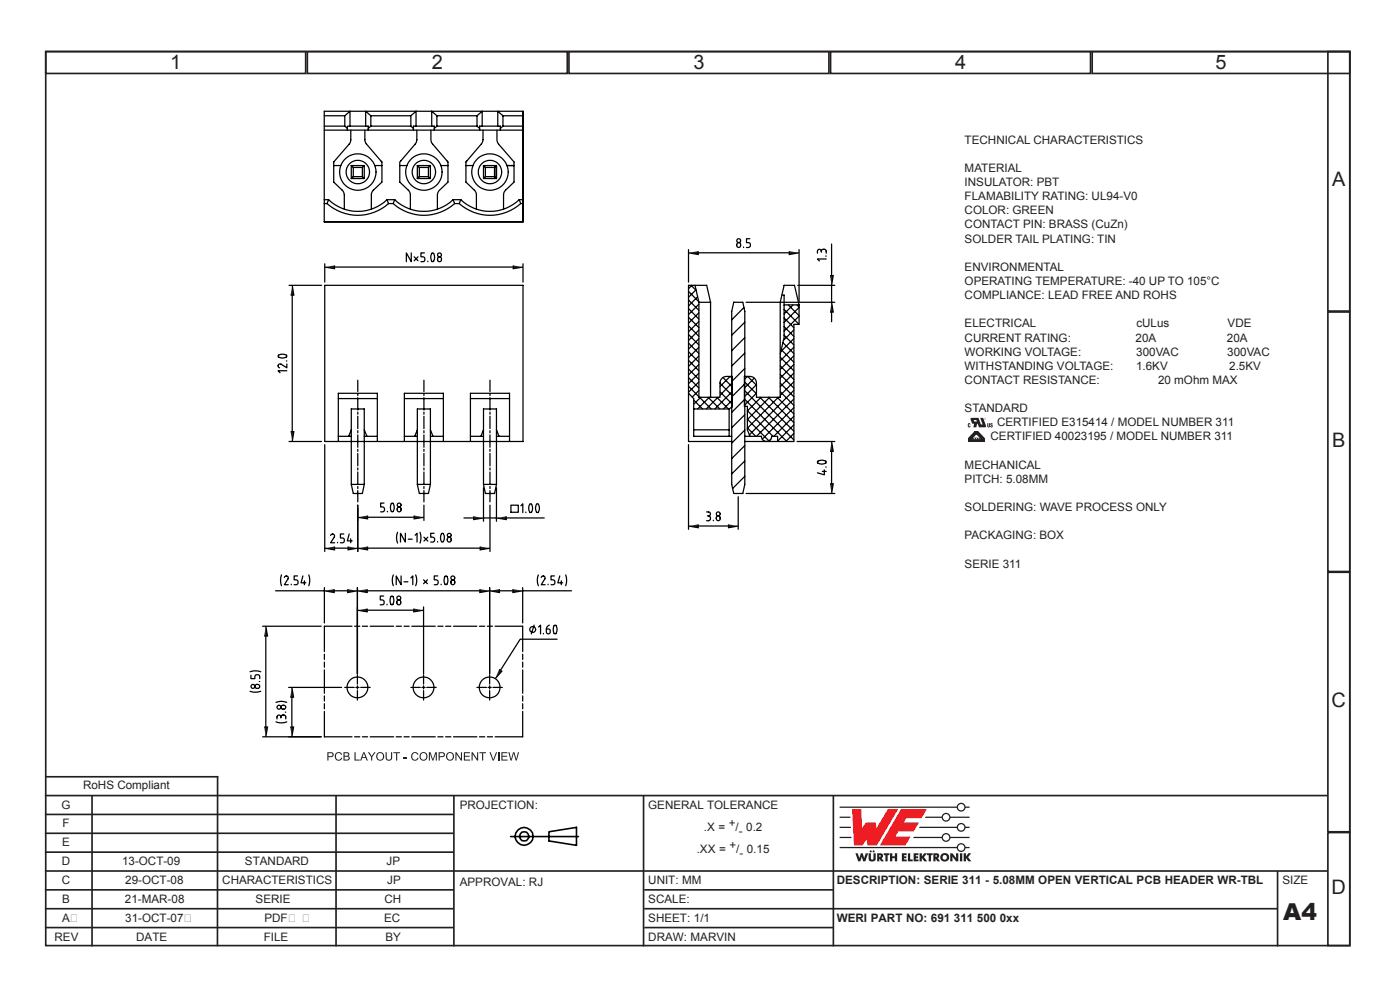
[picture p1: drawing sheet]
<svg xmlns="http://www.w3.org/2000/svg" width="297mm" height="210mm" viewBox="0 0 297 210" stroke-linecap="round" stroke-linejoin="round" font-family="sans-serif">
<g fill="#231f20">
<path d="M71.3 159.7a.77 .77 0 0 1 1.3 .3l-.3 .1a.59 .59 0 0 0-.8-.3 .59 .59 0 0 0-.2 .8 .54 .54 0 0 0 .5 .6 .54 .54 0 0 0 .6-.5l.2 .1a.85 .85 0 0 1-1.2 .4 .85 .85 0 0 1-.3-1.2z"/>
<path d="M75.2 159.6h.2v1.5h.9v.2h-1.1z"/>
<path d="M78 159.6h.3l.6 .8 .5-.8h.3l-.7 1v.7h-.3v-.7z"/>
<path d="M81.8 159.6h.2v1a.47 .47 0 0 0 .5 .6 .47 .47 0 0 0 .5-.6v-1h.2v1a.7 .7 0 0 1-.7 .8 .7 .7 0 0 1-.7-.8z"/>
<path d="M83.4 159.6h1.4v.2h-.5v1.5h-.3v-1.5h-.6z"/>
<path d="M85.7 160.6h.6v.2h-.6z"/>
<path d="M87.5 159.7a.77 .77 0 0 1 1.3 .3l-.3 .1a.59 .59 0 0 0-.8-.3 .59 .59 0 0 0-.2 .8 .54 .54 0 0 0 .5 .6 .54 .54 0 0 0 .5-.5l.3 .1a.85 .85 0 0 1-1.2 .4 .85 .85 0 0 1-.3-1.2z"/>
<path d="M91 159.6h.3l.5 1.5 .6-1.5h.3v1.7h-.3v-1.4l-.5 1.4h-.2l-.5-1.5v1.5h-.2z"/>
<path d="M96.6 159.6h.2l1 1.4v-1.4h.2v1.7h-.2l-1-1.4v1.4h-.2z"/>
<path d="M98.4 159.6h1.3v.2h-1.1v.5h1v.2h-1v.6h1.1v.2h-1.3z"/>
<path d="M100 159.6h.3l.9 1.4v-1.4h.2v1.7h-.2l-.9-1.4v1.4h-.3z"/>
<path d="M101.7 159.6h1.4v.2h-.6v1.5h-.2v-1.5h-.6z"/>
<path d="M103.8 159.6h.3l.5 1.5 .6-1.5h.3l-.7 1.7h-.3z"/>
<path d="M105.7 159.6h.2v1.7h-.2z"/>
<path d="M106.4 159.6h1.2v.2h-1v.5h1v.2h-1v.6h1.1v.2h-1.3z"/>
<path d="M107.8 159.6h.3l.3 1.5 .4-1.5h.3l.4 1.5 .4-1.5h.2l-.5 1.7h-.2l-.4-1.5-.4 1.5h-.3z"/>
<path d="M69.4 159.6h.7a.54 .54 0 0 1 .7 .5 .54 .54 0 0 1-.7 .5h-.4v.7h-.3zM69.7 159.8v.6h.6a.32 .32 0 0 0 .2-.4 .32 .32 0 0 0-.4-.2z"/>
<path d="M72.9 159.6h.6a.45 .45 0 0 1 .6 .2 .45 .45 0 0 1-.2 .6 .5 .5 0 0 1 .3 .6 .5 .5 0 0 1-.7 .3h-.6zM73.1 159.8v.5h.4a.29 .29 0 0 0 .4-.3 .29 .29 0 0 0-.4-.2zM73.1 160.5v.6l.8-.1a.33 .33 0 0 0 0-.4 .33 .33 0 0 0-.4-.1z"/>
<path d="M77.1 159.6h.2l.7 1.7h-.2l-.2-.5h-.8l-.2 .5h-.2zM77.2 159.7l-.3 .9h.6z"/>
<path d="M79.8 160.5a.9 .9 0 0 1 1.8 0 .9 .9 0 0 1-1.8 0zM80.2 159.9a.67 .67 0 0 0 0 1 .67 .67 0 0 0 1-.1 .67 .67 0 0 0-.1-.9 .67 .67 0 0 0-.9 0z"/>
<path d="M89 160.5a.9 .9 0 0 1 1.8 0 .9 .9 0 0 1-1.8 0zM89.4 159.9a.67 .67 0 0 0 0 1 .67 .67 0 0 0 1-.1 .67 .67 0 0 0-.1-.9 .67 .67 0 0 0-.9 0z"/>
<path d="M93 159.6h.7a.54 .54 0 0 1 .7 .5 .54 .54 0 0 1-.7 .5h-.4v.7h-.3zM93.3 159.8v.6h.6a.32 .32 0 0 0 .2-.4 .32 .32 0 0 0-.4-.2z"/>
<path d="M94.6 160.5a.9 .9 0 0 1 1.8 0 .9 .9 0 0 1-1.8 0zM95 159.9a.67 .67 0 0 0 0 1 .67 .67 0 0 0 1-.1 .67 .67 0 0 0-.1-.9 .67 .67 0 0 0-.9 0z"/>
</g>
<g fill="none" stroke="#231f20" stroke-width=".35">
<path d="M9.7 10.9h276.6v189.7h-276.6zM9.7 10.9h55.1v4.7h-55.1zM65.2 10.9h55.1v4.7h-55.1zM120.7 10.9h55.1v4.7h-55.1zM176.2 10.9h55.1v4.7h-55.1zM231.7 10.9h54.6v4.7h-54.6zM281.7 10.9h4.6v55.1h-4.6zM281.7 66.2h4.6v55h-4.6zM281.7 121.4h4.6v55h-4.6zM9.5 168.8h272M9.5 176.8h86.7M9.5 172.8h86.7"/>
<path d="M9.6 164.8h36.7M19.5 168.8v32M46.2 164.7l-.1 36M71.3 168.8v32M96.3 168.8v32M136.5 168.8v32M176.8 168.8v32M281.7 176.6h4.6v24h-4.6zM9.5 192.8h86.7M9.5 188.8h86.7M9.5 196.8h86.7M9.5 184.8h272.2"/>
<path d="M9.5 180.8h86.7M136.7 192.8h134.3M136.7 188.8h40.1M136.7 196.8h40.1M271 184.8v16"/>
</g>
<g fill="none" stroke="#000" stroke-width=".34">
<path d="M108.3 177.5h14.4M116.5 176.4l5.8-.9v3.8l-5.8-.9z"/>
<circle cx="111.2" cy="177.4" r="1.88"/>
<circle cx="111.2" cy="177.4" r="1.02"/>
</g>
<g fill="#ee1d23">
<path d="M180.8 171.6h1.9l.2 4 .8-1.1h2l.2 1.2 2.5-4.1h2.1l-4.5 7.7h-2l-.1-1.3-.9 1.3h-1.8z"/>
<path d="M191.1 171.6h5.5l-1.1 2h-3.2l-.6 .8h3.3l-1.2 2h-3.2l-.7 1.1h3.3l-1.1 1.8h-5.4z"/>
</g>
<g fill="#231f20">
<path d="M181.5 181h.5l.3 1 .3-1h.4l.3 1 .4-1h.5l-.6 1.7h-.5l-.3-1-.3 1h-.5z"/>
<path d="M184.3 181h.5v1.2l.2 .1 .3-.1v-1.2h.5v1.1a.76 .76 0 0 1-.8 .6 .76 .76 0 0 1-.7-.6z"/>
<path d="M187.5 181h1.2v.4h-.4v1.3h-.5v-1.3h-.3z"/>
<path d="M188.8 181h.5v.6h.5v-.6h.5v1.7h-.5v-.7h-.5v.7h-.5z"/>
<path d="M191.3 181h1v.4h-.5v.2h.5v.4h-.5v.3h.6v.4h-1.1z"/>
<path d="M192.6 181h.5v1.3h.5v.4h-1z"/>
<path d="M193.8 181h1v.4h-.5v.2h.5v.4h-.5v.3h.5v.4h-1z"/>
<path d="M195.1 181h.5v.7l.5-.7h.6l-.7 .8 .7 .9h-.6l-.5-.7v.7h-.5z"/>
<path d="M196.7 181h1.2v.4h-.4v1.3h-.5v-1.3h-.3z"/>
<path d="M201.6 181h.5l.7 1.1v-1.1h.5v1.7h-.5l-.8-1.1 .1 1.1h-.5z"/>
<path d="M203.6 181h.6l-.1 1.7h-.5z"/>
<path d="M204.4 181h.5v.7l.5-.7h.6l-.6 .8 .7 .9h-.7l-.5-.7v.7h-.5z"/>
<circle cx="184.7" cy="180.6" r=".22"/>
<circle cx="185.3" cy="180.6" r=".22"/>
</g>
<g fill="#231f20">
<path d="M186.1 181h.5a.55 .55 0 0 1 .7 .3 .55 .55 0 0 1-.3 .7l.5 .7h-.6l-.4-.6v.6h-.4zM186.5 181.4v.4l.3-.1v-.2z" fill-rule="evenodd"/>
<path d="M198 181h.5a.55 .55 0 0 1 .7 .3 .55 .55 0 0 1-.3 .7l.5 .7h-.5l-.4-.6v.6h-.5zM198.5 181.4v.4l.2-.1v-.2z" fill-rule="evenodd"/>
<path d="M199.5 181.8a.95 .95 0 0 1 1.9 0 .95 .95 0 0 1-1.9 0zM200 181.9a.48 .48 0 0 0 .9 0 .48 .48 0 0 0-.9 0z" fill-rule="evenodd"/>
</g>
<path d="M178.1 177.6h2.5M178.1 175.5h2.4M178.1 173.4h2.3" fill="none" stroke="#231f20" stroke-width=".27"/>
<g fill="#231f20">
<path d="M203.2 171.2a.7 .7 0 0 1 1.4 0 .7 .7 0 0 1-1.4 0zM178.1 171.1h24.9a.94 .94 0 0 1 .9-.8 .94 .94 0 0 1 .9 .8h.9v.3h-.9a.94 .94 0 0 1-.9 .8 .94 .94 0 0 1-.9-.8h-24.9z" fill-rule="evenodd"/>
<path d="M200 173.4a.7 .7 0 0 1 1.4 0 .7 .7 0 0 1-1.4 0zM196.4 173.2h3.4a.94 .94 0 0 1 .9-.8 .94 .94 0 0 1 .9 .8h4.1v.3h-4.1a.94 .94 0 0 1-.9 .8 .94 .94 0 0 1-.9-.8h-3.6z" fill-rule="evenodd"/>
<path d="M203.2 175.5a.7 .7 0 0 1 1.4 0 .7 .7 0 0 1-1.4 0zM195.1 175.4h7.9a.94 .94 0 0 1 .9-.8 .94 .94 0 0 1 .9 .8h.9v.2h-.9a.94 .94 0 0 1-.9 .8 .94 .94 0 0 1-.9-.8h-8z" fill-rule="evenodd"/>
<path d="M200 177.6a.7 .7 0 0 1 1.4 0 .7 .7 0 0 1-1.4 0zM193.9 177.5h5.9a.94 .94 0 0 1 .9-.8 .94 .94 0 0 1 .9 .8h4.1v.3h-4.1a.94 .94 0 0 1-.9 .8 .94 .94 0 0 1-.9-.8h-6.1z" fill-rule="evenodd"/>
<path d="M203.2 179.8a.7 .7 0 0 1 1.4 0 .7 .7 0 0 1-1.4 0zM178.1 179.6h24.9a.94 .94 0 0 1 .9-.8 .94 .94 0 0 1 .9 .8h.9v.3h-.9a.94 .94 0 0 1-.9 .8 .94 .94 0 0 1-.9-.8h-24.9z" fill-rule="evenodd"/>
</g>
<g fill="none" stroke="#000" stroke-width=".26">
<path d="M68.8 23.6v23.5h42.2v-23.5M70.8 35.1h1.5M74.4 27.6v2.1l-.1 .6-3.5 4.1v4.2l2.1 2.2 .1 .5v3.1M74.5 35.1l.4 .4h2M74.5 35.1h2.8M74.5 35.1v2.8M74.9 37.5h2M74.9 37.5l-.4 .4M74.9 35.5v2M76.9 37.5l.4 .4h-2.8M76.9 35.5v2M77.3 35.1v2.8"/>
<path d="M77.3 35.1l-.4 .4M77.4 27.6v2l.2 .7 3.4 4.1v4.2l-2.1 2.2-.1 3.6M79.5 35.1h1.5M84.8 35.1h1.5M88.4 27.6v2l-.1 .7-3.5 4.1v4.2l2.1 2.2 .2 3.6M88.5 35.1l.5 .4h1.9M88.5 35.1h2.8M88.5 35.1v2.8M89 37.5h1.9M89 37.5l-.5 .4M89 35.5v2M90.9 37.5l.4 .4h-2.8"/>
<path d="M90.9 35.5v2M91.3 35.1v2.8M91.3 35.1l-.4 .4M91.4 27.6v2l.2 .7 3.4 4.1v4.2l-2.1 2.2-.1 .5v3.1M93.5 35.1h1.5M98.8 35.1h1.5M102.5 27.6v2l-.2 .7-3.5 4.1v4.2l2.2 2.2 .1 3.6M102.6 35.1v2.8l.4-.4M102.6 37.9h2.7M102.6 35.1h2.7M102.6 35.1l.4 .4M103 37.5h1.9"/>
<path d="M103 35.5h1.9M103 35.5v2M104.9 35.5v2l.4 .4M105.3 35.1v2.8M105.3 35.1l-.4 .4M105.4 27.6v2.1l.2 .6 3.4 4.1v4.2l-2.1 2.2-.1 3.6M107.6 35.1h1.4M68.8 42.4h.9l-.3 .8M68.8 43.2h.6M68.9 56v3.8M69.4 43.2a9.8 9.8 0 0 0 13 0M69.7 42.4a9 9 0 0 0 12.4 0"/>
<path d="M71 56.7h37.9M82.1 42.4l.3 .8M82.1 42.4h1.6M83.4 43.2a9.8 9.8 0 0 0 13.1 0M83.7 42.4a9 9 0 0 0 12.4 0M83.7 42.4l-.3 .8h-1M96.1 42.4l.4 .8h.9M96.1 42.4h1.6M97.4 43.2a9.8 9.8 0 0 0 13.1 0M97.7 42.4a9 9 0 0 0 12.4 0h.9M97.7 42.4l-.3 .8M111 56v3.8"/>
<path d="M68.9 60.5h42.1v33.2h-42.1zM147.4 60.5l.9 3.6M148.3 64.1v20.2h4.5v-3.4l.5-.8a2.61 2.61 0 0 1 2-.3v6.5l-.6 .5M148.3 64.1h2.4M150.7 64.1l-.8-3.6h-3.8v33.2h9.1M150.7 64.1v20.2M155.7 64.1h1.9l.4 1.9v36.8l-.4 1.9h-1.9l-.5-1.9v-36.8zM155.7 64.1l-.1 .1M157.8 65.2l-2.6 2.6M158 78.2l-2.8 2.7M158 74.9l-2.8 2.7M158 71.6l-2.8 2.8"/>
<path d="M158 68.4l-2.8 2.7M166.3 64.7h3.2l-1-4.2h-2.2l-.8 3.6v20.2h-5v-3.1l-.2-.6-.4-.5a2.61 2.61 0 0 0-2-.3v6.4h.7v5l.5 1.3M169.5 64.7h.1M169.5 64.7v4.1h-1.1M71.8 93.7v-10.3h8.2v10.3M71.8 84.5h8.2M71.8 92.5h2.7M74.5 86.8h2.8v16h-2.8zM74.5 91.2l-.5 1.3M75.9 80.7v2.3M75.9 83.5v.4M75.9 84.4v2.6"/>
<path d="M75.9 87.4v.5M75.9 88.3v2.6M75.9 91.4v.4M75.9 92.3v2.6M75.9 95.3v.4M75.9 96.2v2.6M75.9 99.3v.4M77.3 92.5h2.7M77.3 91.2l.5 1.3M85.8 93.7v-10.3h8.3v10.3M85.8 84.5h8.3M85.8 92.5h2.7"/>
<path d="M88.5 86.8h2.8v16h-2.8zM88.5 91.2l-.5 1.3M89.9 80.7v2.3M89.9 83.5v.4M89.9 84.4v2.6M89.9 87.4v.5M89.9 88.3v2.6M89.9 91.4v.4M89.9 92.3v2.6M89.9 95.3v.4M89.9 96.2v2.6M89.9 99.3v.4"/>
<path d="M91.3 92.5h2.8M91.3 91.2l.6 1.3M99.8 93.7v-10.3h8.3v10.3M99.8 84.5h8.3M99.8 92.5h2.8M102.6 86.8h2.7v16h-2.7zM102.6 91.2l-.6 1.3M103.9 80.7v2.3M103.9 83.5v.4M103.9 84.4v2.6M103.9 87.4v.5M103.9 88.3v2.6"/>
<path d="M103.9 91.4v.4M103.9 92.3v2.6M103.9 95.3v.4M103.9 96.2v2.6M103.9 99.3v.4M105.3 92.5h2.8M105.3 91.2l.6 1.3M146.1 83.4l1.1 1.1v8h8M147.2 86.8h7.5M147.2 91.2h7.5M154.7 86.8v5.7M158 92.5h3.5a1.1 1.1 0 0 0 1.1 1.2 1.1 1.1 0 0 0 1.1-1.2h1.3v1.2"/>
<path d="M158 93.7h10.4M158 88l-2.8 2.7M158 97.8l-2.8 2.7M158 94.5l-2.8 2.8M158 91.2l-2.8 2.8M158 84.7l-2.8 2.8M158 81.4l-2.8 2.8M74.5 102.8l.4 1.9h2l.4-1.9M75.9 100.1v2.7M75.9 103.2v.4M75.9 104.1v2.4M88.5 102.8l.5 1.9h1.9l.4-1.9"/>
<path d="M89.9 100.1v2.7M89.9 103.2v.4M89.9 104.1v2.4M102.6 102.8l.4 1.9h1.9l.4-1.9M103.9 100.1v2.7M103.9 103.2v.4M103.9 104.1v2.4M158 101l-2.6 2.6M68.8 138.8v1.1M74.7 132.8h-5.9v5.4M75.2 132.8h1.1M76.9 132.8h1.1"/>
<path d="M78.5 132.8h5M84.1 132.8h1.1M85.7 132.8h1.1M87.4 132.8h4.9M92.9 132.8h1.1M94.5 132.8h1.2M96.2 132.8h5M101.7 132.8h1.1M103.4 132.8h1.1M105 132.8h5.9v5.4M110.9 138.8v1.1M68.8 150.9v5.4h5.9"/>
<path d="M68.8 140.4v1.1M68.8 142.1v5M68.8 147.6v1.1M68.8 149.3v1.1M73.1 145.8h2M75.2 156.3h1.1M75.5 145.8h.7M75.8 143.1v2M75.8 145.5v.7M75.8 146.5v2M76.5 145.8h2M76.9 156.3h1.1"/>
<path d="M78.5 156.3h5M84.1 156.3h1.1M85.7 156.3h1.1M87.2 145.8h2M87.4 156.3h4.9M89.5 145.8h.7M89.9 143.1v2M89.9 145.5v.7M89.9 146.5v2M90.5 145.8h2M92.9 156.3h1.1M94.5 156.3h1.2"/>
<path d="M96.2 156.3h5M101.2 145.8h2M101.7 156.3h1.1M103.4 156.3h1.1M103.5 145.8h.7M103.9 143.1v2M103.9 145.5v.7M103.9 146.5v2M104.6 145.8h2M110.9 150.9v5.4h-5.9M110.9 140.4v1.1M110.9 142.1v5"/>
<path d="M110.9 147.6v1.1M110.9 149.3v1.1"/>
<circle cx="75.9" cy="36.5" r="3.9"/>
<circle cx="75.9" cy="36.5" r="2.49"/>
<circle cx="89.9" cy="36.5" r="3.9"/>
<circle cx="89.9" cy="36.5" r="2.49"/>
<circle cx="103.9" cy="36.5" r="2.49"/>
<circle cx="103.9" cy="36.5" r="3.9"/>
</g>
<g fill="#231f20" stroke="#000" stroke-width=".26">
<path d="M68.9 56.7l2.1-.4v.7z"/>
<path d="M108.9 56.3l2.1 .4-2.1 .3z"/>
</g>
<g fill="none" stroke="#000" stroke-width=".26">
<path d="M87.2 53.6v1.9l-1-1.9v1.9M87.9 54.5l.8 .8M88.7 54.5l-.8 .8M90 53.6h-.7v.9h.4a.53 .53 0 0 1 .4 .5 .53 .53 0 0 1-.4 .5h-.4M90.8 55.4v.1M91.6 53.8l.2-.2a1.28 1.28 0 0 1 0 1.9l-.2-.1a1.72 1.72 0 0 1 0-1.6zM92.9 54.6a.46 .46 0 0 1 .7 .1 .46 .46 0 0 1-.1 .6 .46 .46 0 0 1-.6 0zM75.9 107.9v9.1M78 116.3h23.9M103.9 107.2v9.8"/>
<circle cx="93.2" cy="54.1" r=".42"/>
</g>
<g fill="#231f20" stroke="#000" stroke-width=".26">
<path d="M75.9 116.3l2.1-.4v.7z"/>
<path d="M101.9 115.9l2 .4-2 .3z"/>
</g>
<g fill="none" stroke="#000" stroke-width=".26">
<path d="M61.3 60.5h6.9M62 62.6v29M61.3 93.7h6.9M84.3 112.9l-.2 .9 .2 1.4M86 113.1v1.9l-1-1.9v1.9M86.6 114.4h.8M88.1 113.5l.4-.4v1.9M89.1 112.9l.2 .9-.2 1.4M89.9 113.9l.9 .9M90.8 113.9l-.9 .9M92.1 113.1h-.7v.8h.4a.53 .53 0 0 1 .4 .6 .53 .53 0 0 1-.4 .5h-.4M92.8 114.9v.1"/>
<path d="M93.7 113.1h.1a1.24 1.24 0 0 1 0 1.9h-.1a1.55 1.55 0 0 1 0-1.9zM95 114.1a.45 .45 0 0 1 .6 .1 .45 .45 0 0 1 0 .6 .45 .45 0 0 1-.7-.1z"/>
<circle cx="95.3" cy="113.5" r=".41"/>
</g>
<g fill="#231f20" stroke="#000" stroke-width=".26">
<path d="M61.7 91.6h.6l-.3 2.1z"/>
<path d="M62 60.5l.3 2.1h-.6z"/>
</g>
<path d="M59.1 75.3a1.27 1.27 0 0 1 1.8 .2 1.24 1.24 0 0 1-1.9 0zM60.7 76.6h.2M60.9 78.6h-1.9l.4 .5M60.9 77.2v.8l-1.3-.8a.43 .43 0 0 0-.6 .3 .43 .43 0 0 0 .3 .5M98.4 109.9h2.1M102.6 103.5v7.1M102.6 109.9h2.7M105.3 103.5v7.1M107.4 109.9h8.1" fill="none" stroke="#000" stroke-width=".26"/>
<g fill="#231f20" stroke="#000" stroke-width=".26">
<path d="M100.5 109.5l2.1 .4-2.1 .3z"/>
<path d="M105.3 109.9l2.1-.4v.7z"/>
</g>
<path d="M108.4 107.2h1.6v1.5h-1.6zM110.5 107.3l.4-.4v1.8M111.5 108.6v.1M112.4 107l.2-.1a1.24 1.24 0 0 1 0 1.8h-.1a1.51 1.51 0 0 1-.1-1.7zM113.8 107l.2-.1a1.24 1.24 0 0 1 0 1.8l-.2-.1a1.71 1.71 0 0 1 0-1.6zM58.5 125.3h10.3M68.8 124.6v7.5M70.9 125.3h2.9M75.8 124.6v18.3" fill="none" stroke="#000" stroke-width=".26"/>
<g fill="#231f20" stroke="#000" stroke-width=".26">
<path d="M73.8 125l2 .3-2 .4z"/>
<path d="M68.8 125.3l2.1-.3v.7z"/>
</g>
<path d="M59.7 122l-.2 .9 .2 1.3M60.3 122.5a.42 .42 0 0 1 .6-.3 .42 .42 0 0 1 .2 .6l-.8 1.2h.9M61.8 123.9v.1M63.1 122.2h-.7v.8h.4a.53 .53 0 0 1 .4 .5 .53 .53 0 0 1-.4 .5h-.4M64.3 122.2l-.4 1.4h1M64.6 123.2v.8M65.5 122l.2 .9-.2 1.3M75.8 128.7v14.2M77.9 129.4h9.9M89.9 128.7v14.2" fill="none" stroke="#000" stroke-width=".26"/>
<g fill="#231f20" stroke="#000" stroke-width=".26">
<path d="M75.8 129.4l2.1-.3v.7z"/>
<path d="M87.8 129.1l2.1 .3-2.1 .4z"/>
</g>
<g fill="none" stroke="#000" stroke-width=".26">
<path d="M75.8 124.6v18.3M77.9 125.3h23.9M81.4 126.4h-.7v.9h.4a.53 .53 0 0 1 .4 .5 .53 .53 0 0 1-.4 .5h-.4M82.1 128.2v.1M82.9 126.5l.2-.1a1.24 1.24 0 0 1 0 1.9h-.1a1.54 1.54 0 0 1-.1-1.8zM84.3 127.4a.45 .45 0 0 1 .6 .1 .45 .45 0 0 1 0 .6 .45 .45 0 0 1-.7-.1zM103.9 124.6v18.3"/>
<circle cx="84.6" cy="126.9" r=".41"/>
</g>
<g fill="#231f20" stroke="#000" stroke-width=".26">
<path d="M75.8 125.3l2.1-.3v.7z"/>
<path d="M101.8 125l2.1 .3-2.1 .4z"/>
</g>
<g fill="none" stroke="#000" stroke-width=".26">
<path d="M83.4 122l-.2 .9 .2 1.3M85.1 122.2v1.8l-1-1.8v1.8M85.7 123.4h.8M87.2 122.6l.4-.4v1.8M88.2 122l.2 .9-.2 1.3M89.9 123l.8 .8M90.7 123l-.8 .8M92.9 122.2h-.8v.8h.4a.53 .53 0 0 1 .5 .5 .53 .53 0 0 1-.5 .5h-.4M93.6 123.9v.1M94.4 122.3l.2-.1a1.28 1.28 0 0 1 0 1.8h-.1a1.5 1.5 0 0 1-.1-1.7zM95.8 123.1a.46 .46 0 0 1 .6 .1 .46 .46 0 0 1-.1 .7 .46 .46 0 0 1-.6-.1zM103.9 124.6v18.3"/>
<path d="M105.9 125.3h2.9M110.9 124.6v7.5M110.9 125.3h10.3"/>
<circle cx="96.1" cy="122.6" r=".42"/>
</g>
<g fill="#231f20" stroke="#000" stroke-width=".26">
<path d="M103.9 125.3l2-.3v.7z"/>
<path d="M108.8 125l2.1 .3-2.1 .4z"/>
</g>
<path d="M114.2 122l-.2 .9 .2 1.3M114.8 122.5a.42 .42 0 0 1 .6-.3 .42 .42 0 0 1 .2 .6l-.8 1.2h.8M116.3 123.9v.1M117.6 122.2h-.7v.8h.4a.53 .53 0 0 1 .4 .5 .53 .53 0 0 1-.4 .5h-.4M118.8 122.2l-.5 1.4h1.1M119.1 123.2v.8M120 122l.2 .9-.2 1.3M61.2 145.8h11.3M61.2 156.3h6.9M61.9 147.9v6.3" fill="none" stroke="#000" stroke-width=".26"/>
<g fill="#231f20" stroke="#000" stroke-width=".26">
<path d="M61.9 145.8l.4 2.1h-.7z"/>
<path d="M61.6 154.2h.7l-.4 2.1z"/>
</g>
<g fill="none" stroke="#000" stroke-width=".26">
<path d="M55.7 132.8h12.4M56.4 134.9v19.3M55.7 156.3h12.4M58.5 153.1l1 .2 1.3-.2M58.5 149l1-.2 1.3 .2M59.6 152.1a.41 .41 0 0 0-.4-.4 .41 .41 0 0 0-.4 .4v.4M59.6 152.1a.53 .53 0 0 1 .5-.4 .53 .53 0 0 1 .5 .4v.4M59.6 152.1v.2M59.7 149.7a.51 .51 0 0 1 .8 0 .51 .51 0 0 1-.1 .8 .51 .51 0 0 1-.8-.3zM60.5 151.1h.1"/>
<circle cx="59.2" cy="150" r=".41"/>
</g>
<g fill="#231f20" stroke="#000" stroke-width=".26">
<path d="M56.4 132.8l.3 2.1h-.6z"/>
<path d="M56.1 154.2h.6l-.3 2.1z"/>
</g>
<g fill="none" stroke="#000" stroke-width=".26">
<path d="M68.8 26.8h4.3l.6 .4M68.8 23.6h42.2M68.8 27.6h42.2M68.8 24.6h4.3M73.1 26.8v-2.2l1.1-1v3.2M73.7 27.6v-.8h4.4v.8M78.7 24.6l-1.1-1v3.2M78.7 26.8h8.5M78.7 24.6h8.5M78.7 26.8l-.6 .4M78.7 24.6v2.2M87.2 26.8v-2.2l1.1-1v3.2"/>
<path d="M87.2 26.8l.5 .4M87.7 27.6v-.8h4.4v.8M92.7 24.6v2.2h8.5M92.7 24.6h8.5M92.7 24.6l-1.1-1v3.2M92.7 26.8l-.6 .4M101.2 24.6l1.1-1v3.2M101.2 26.8l.5 .4M101.2 24.6v2.2M101.7 27.6v-.8h4.4v.8M106.7 24.6l-1.1-1v3.2M106.7 26.8h4.3"/>
<path d="M106.7 24.6h4.3M106.7 26.8l-.6 .4M106.7 24.6v2.2M146.1 78.3l2.2 2.2M146.1 76.4l2.2 2.2M146.1 74.6l2.2 2.2M146.1 72.8l2.2 2.2M146.1 71l2.2 2.2M146.1 69.1l2.2 2.2M146.1 67.3l2.2 2.2M146.1 65.5l2.2 2.2M146.1 63.6l2.2 2.2"/>
<path d="M146.1 61.8l2.1 2.2M146.6 60.5l1.1 1.1M146.8 60.5l-.7 .7M147.7 61.5l-1.6 1.6M148 63l-1.9 1.9M148.3 64.5l-2.2 2.2M148.3 66.3l-2.2 2.3M148.3 68.2l-2.2 2.2M148.3 70l-2.2 2.2M148.3 71.8l-2.2 2.3M148.3 73.7l-2.2 2.2M148.3 75.5l-2.2 2.2"/>
<path d="M148.3 77.3l-2.2 2.2M148.3 79.2l-2.2 2.2M154.9 79.8l-2.1 2.2M155 79.8l.2 .3M158.6 79.8l-.6 .6M158.6 79.8l1.9 1.9M165.5 79.4l2.9 2.9M165.5 77.6l2.9 2.9M165.5 75.8l2.9 2.9M165.7 74.2l2.7 2.6M165.9 62.6h.4v9l-.8 3.6M166.1 72.7l2.3 2.3"/>
<path d="M166.3 71.1l2.1 2.1M166.3 69.3l2.1 2.1M166.3 67.4l2.1 2.1M166.3 65.6l3.2 3.2M166.4 64.7h-.1M167.2 64.7l2.3 2.3M167.6 69l-1.3 1.2M168.2 64.7l-1.9 1.9M168.4 70l-2.2 2.2M168.4 71.8l-2.8 2.8M168.4 73.6l-2.9 2.9M168.4 75.5l-2.9 2.9"/>
<path d="M168.4 77.3l-2.9 2.9M168.4 79.1l-2.9 2.9M169.1 64.7l.4 .4M169.5 65.2l-3.2 3.2M169.5 67.1l-1.7 1.7M146.1 81.9l2.2 2.2M146.1 80.1l2.2 2.2M146.1 94.3v18M147.2 86.7v.1M147.2 84.9l1.8 1.9M148.3 81l-2.2 2.2M148.3 82.8l-1.5 1.4"/>
<path d="M148.4 84.3l2.5 2.5M148.6 84.3l-1.4 1.5M150.2 84.3l2.5 2.5M150.5 84.3l-2.5 2.5M152.1 84.3l2.4 2.5M152.3 84.3l-2.5 2.5M152.8 83.1l2.4 2.5M152.8 81.3l2.4 2.5M153.4 80.1l1.8 1.9M155.2 81.3l-2.4 2.5M155.2 83.2l-3.5 3.6M155.2 85l-1.7 1.8"/>
<path d="M158 84.7l8.9 9M158 82.9l10.4 10.4M158 81.1l2.5 2.4M158.6 90.8l1.7 1.7M158.6 88.9l4.5 4.6M158.6 87.1l5.4 5.4M160 80.2l-2 2M160.5 81.6l-2.5 2.5M160.5 83.4l-2.5 2.5M161.2 84.3l7.2 7.2M161.5 84.3l-2.9 2.9M163 84.3l5.4 5.3"/>
<path d="M163.3 84.3l-4.7 4.7M163.5 93.2l-.2 .3M164.9 84.3l3.5 3.5M165 93.5l.1 .2M165.1 84.3l-6.5 6.5M165.5 83.1l2.9 2.9M165.5 81.3l2.9 2.9M168.4 81l-2.9 2.9M168.4 82.8l-9.4 9.4M168.4 84.6l-7.9 7.9M168.4 86.5l-6.7 6.7M168.4 88.3l-4.2 4.2"/>
<path d="M168.4 90.1l-3.4 3.5M168.4 91.9l-1.7 1.8M148.1 111.6h6.5M156.6 105.4v6.9M53 146.6l.9 .2 1.4-.2M53 142.5l.9-.2 1.4 .2M53.2 143.2v.8h.9v-.5a.53 .53 0 0 1 .5-.4 .53 .53 0 0 1 .5 .4v.5M55 144.6h.1"/>
<circle cx="53.7" cy="145.6" r=".42"/>
<circle cx="54.6" cy="145.7" r=".49"/>
</g>
<g fill="#231f20" stroke="#000" stroke-width=".26">
<path d="M154.6 111.2l2 .4-2 .3z"/>
<path d="M146.1 111.6l2-.4v.7z"/>
</g>
<g fill="none" stroke="#000" stroke-width=".26">
<path d="M169.1 93.7h8M176.4 95.7v6.9M149.9 108.6h.4a.41 .41 0 0 1 .4 .4 .41 .41 0 0 1-.4 .4M150.1 109.4h.2M150.3 109.4a.53 .53 0 0 1 .4 .5 .53 .53 0 0 1-.4 .6h-.4M151.3 110.4v.1M152.1 109.5a.47 .47 0 0 1 .7 .4 .47 .47 0 0 1-.7 .4l-.2-.3zM158.3 104.7h18.8"/>
<circle cx="152.4" cy="109" r=".41"/>
</g>
<g fill="#231f20" stroke="#000" stroke-width=".26">
<path d="M176.4 93.7l.4 2h-.7z"/>
<path d="M176.1 102.6h.7l-.4 2.1z"/>
</g>
<path d="M176.4 51.8v6.7M158.3 64.1h18.8M169.2 60.5h7.9M176.4 60.5v3.6M176.4 66.2v2.1M173.4 97.9l.1-.1a1.32 1.32 0 0 1 1.8 .2 1.24 1.24 0 0 1-1.9 0zM174.9 99.7v1l-1.5-.4M175.2 99.1h.1M174.4 100h.9" fill="none" stroke="#000" stroke-width=".26"/>
<g fill="#231f20" stroke="#000" stroke-width=".26">
<path d="M176.4 64.1l.4 2.1h-.7z"/>
<path d="M176.1 58.5h.7l-.4 2z"/>
</g>
<path d="M146.1 52.9v6.9M148.1 53.6h19.3M169.5 52.9v11.1M174.2 53.3a.41 .41 0 0 0-.4-.4 .41 .41 0 0 0-.4 .4v.4M174.2 53.3a.53 .53 0 0 1 .6-.4 .53 .53 0 0 1 .5 .4v.4M174.2 53.3v.2M175.2 54.3h.1M175.3 54.9h-1.9l.4 .5" fill="none" stroke="#000" stroke-width=".26"/>
<g fill="#231f20" stroke="#000" stroke-width=".26">
<path d="M167.4 53.3l2.1 .3-2.1 .4z"/>
<path d="M146.1 53.6l2-.3v.7z"/>
</g>
<g fill="none" stroke="#000" stroke-width=".26">
<path d="M156.4 51.6a.46 .46 0 0 1 .6 .1 .46 .46 0 0 1 0 .6 .46 .46 0 0 1-.7-.1zM157.7 52.4v.1M159.1 50.6h-.7v.9h.4a.53 .53 0 0 1 .4 .5 .53 .53 0 0 1-.4 .5h-.4M113.3 132.6l-.6 1.9M114.2 133l.5-.4v1.9M115.3 134.4v.1M116.5 132.6a1.18 1.18 0 0 0-.3 1.8l.1 .1a.56 .56 0 0 0 .4-.5 .56 .56 0 0 0-.2-.6h-.6M117.6 132.7l.2-.1a1.24 1.24 0 0 1 0 1.9l-.1-.1a1.49 1.49 0 0 1-.1-1.7zM118.2 135.6h-7.8l-4.2 6.6"/>
<circle cx="156.7" cy="51" r=".41"/>
<circle cx="113" cy="133.5" r=".62"/>
<circle cx="75.8" cy="145.8" r="2.22"/>
<circle cx="89.8" cy="145.8" r="2.21"/>
<circle cx="103.9" cy="145.8" r="2.21"/>
</g>
<path d="M105.9 142l.6 .4-1.4 1.6z" fill="#231f20" stroke="#000" stroke-width=".26"/>
<path d="M110.1 42.4l.4 .8h.5M168.4 68.8v24.9M75.9 107.2v3.2M78 109.7h9.9M89.9 107.2v3.2" fill="none" stroke="#000" stroke-width=".26"/>
<g fill="#231f20" stroke="#000" stroke-width=".26">
<path d="M75.9 109.7l2.1-.3v.7z"/>
<path d="M87.9 109.4l2 .3-2 .4z"/>
</g>
<g fill="none" stroke="#000" stroke-width=".26">
<path d="M68.9 94.3v22.7M71 116.3h2.8M75.9 107.2v9.8M81.5 106.7h-.8v.8h.4a.53 .53 0 0 1 .5 .6 .53 .53 0 0 1-.5 .5h-.4M82.2 108.5v.1M83 106.8l.2-.1a1.24 1.24 0 0 1 0 1.9l-.1-.1a1.48 1.48 0 0 1-.1-1.7z"/>
<circle cx="84.6" cy="108.1" r=".47"/>
<circle cx="84.7" cy="107.1" r=".41"/>
</g>
<g fill="#231f20" stroke="#000" stroke-width=".26">
<path d="M73.8 115.9l2.1 .4-2.1 .3z"/>
<path d="M68.9 116.3l2.1-.4v.7z"/>
</g>
<path d="M70.1 113.6a.43 .43 0 0 1 .6-.3 .43 .43 0 0 1 .2 .6l-.8 1.2h.9M71.6 115v.1M72.9 113.3h-.7v.8h.4a.52 .52 0 0 1 .5 .5 .52 .52 0 0 1-.5 .5h-.4M74.1 113.3l-.4 1.4h1M74.4 114.3v.8" fill="none" stroke="#000" stroke-width=".26"/>
<path d="M207 91.7h.3l1.4 1.5v.3h-3.1v-.3z" fill="none" stroke="#231f20" stroke-width=".75"/>
<path d="M207 91.7h.3l1.4 1.5v.4h-3.1l-.1-.4z" fill="none" stroke="#231f20" stroke-width=".35"/>
<g fill="#231f20">
<path d="M206.1 92.8h.3l.1 .3v-.3h.3l-.2 .5h-.3z"/>
<path d="M207.6 92.8h.6l-.4 .1 .3 .1-.3 .2h.4v.1h-.6z"/>
<path d="M210.1 89.9l.4-.1 .1 .2h-.3a.33 .33 0 0 1 .3 .4 .33 .33 0 0 1-.5 .2v-.2h.3l-.3-.3z"/>
<path d="M209.4 89.8h.3v.7l.1-.7h.2l-.1 .8h-.4z"/>
<path d="M205.4 89.8l.4 .1 .1 .2h-.2l-.1-.2-.1 .1v.5l.4-.2-.1 .3-.5-.1z"/>
<path d="M208.9 88.7l.2 .2z"/>
<path d="M206.9 92.8a.35 .35 0 0 1 .4 0 .35 .35 0 0 1 .1 .4l-.5 .1zM207.1 92.9v.3l.2-.1v-.1z"/>
<path d="M208.8 88.8a.2 .2 0 0 1 .4 0 .2 .2 0 0 1-.4 0zM208.8 88.8a.2 .2 0 0 0 .4 0 .2 .2 0 0 0-.4 0z"/>
<path d="M206.6 89.1h.5l.1 .3h-.5zM205.9 88.7v.2l.3 .9 .5 .1-.2 .7h.6l.2-.7 .4 .7h1.4l.1-.2-.6-1.8h-.7l.5 1.4h-.3l-.5-1.4z"/>
</g>
<text font-size="4.9" fill="#231f20" x="272.2" y="195.2">A4</text>
<g font-size="4.2" fill="#231f20">
<text x="36.1" y="14.7">1</text>
<text x="91.6" y="14.7">2</text>
<text x="147.1" y="14.7">3</text>
<text x="202.6" y="14.7">4</text>
<text x="257.8" y="14.7">5</text>
<text x="282.6" y="39.6">A</text>
<text x="282.6" y="94.8">B</text>
<text x="282.5" y="150">C</text>
<text x="282.5" y="189.7">D</text>
</g>
<g font-size="2.5" fill="#231f20">
<text x="204.6" y="30.5">TECHNICAL CHARACTERISTICS</text>
<text x="204.6" y="36.5">MATERIAL</text>
<text x="204.6" y="39.5">INSULATOR: PBT</text>
<text x="204.6" y="42.5">FLAMABILITY RATING: UL94-V0</text>
<text x="204.6" y="45.5">COLOR: GREEN</text>
<text x="204.6" y="48.5">CONTACT PIN: BRASS (CuZn)</text>
<text x="204.6" y="51.5">SOLDER TAIL PLATING: TIN</text>
<text x="204.6" y="57.4">ENVIRONMENTAL</text>
<text x="204.6" y="60.4">OPERATING TEMPERATURE: -40 UP TO 105°C</text>
<text x="204.6" y="63.4">COMPLIANCE: LEAD FREE AND ROHS</text>
<text x="204.6" y="69.4">ELECTRICAL</text>
<text x="241.1" y="69.4">cULus</text>
<text x="260.4" y="69.4">VDE</text>
<text x="204.6" y="72.4">CURRENT RATING:</text>
<text x="204.6" y="75.4">WORKING VOLTAGE:</text>
<text x="240.9" y="72.4">20A</text>
<text x="241.1" y="75.4">300VAC</text>
<text x="260.3" y="72.4">20A</text>
<text x="260.4" y="75.4">300VAC</text>
<text x="204.6" y="78.4">WITHSTANDING VOLTAGE:</text>
<text x="204.6" y="81.4">CONTACT RESISTANCE:</text>
<text x="241" y="78.4">1.6KV</text>
<text x="245.7" y="81.4">20 mOhm MAX</text>
<text x="260.8" y="78.4">2.5KV</text>
<text x="204.6" y="87.4">STANDARD</text>
<text x="210.1" y="93.4">CERTIFIED 40023195 / MODEL NUMBER 311</text>
<text x="211.5" y="90.4">CERTIFIED E315414 / MODEL NUMBER 311</text>
<text x="204.6" y="99.4">MECHANICAL</text>
<text x="204.6" y="102.4">PITCH: 5.08MM</text>
<text x="204.6" y="108.4">SOLDERING: WAVE PROCESS ONLY</text>
<text x="204.6" y="114.4">PACKAGING: BOX</text>
<text x="204.6" y="120.4">SERIE 311</text>
<text x="17.6" y="167.5">RoHS Compliant</text>
<text x="13.1" y="171.7">G</text>
<text x="97.5" y="171.6">PROJECTION:</text>
<text x="137.5" y="171.6">GENERAL TOLERANCE</text>
<text x="13.2" y="179.4">E</text>
<text x="13.3" y="175.4">F</text>
<text x="149.3" y="176.3">.X =</text>
<text x="154.6" y="175.5">+</text>
<text x="156" y="176.3">/ 0.2</text>
<text x="156.7" y="177.2">-</text>
<text x="13.1" y="183.4">D</text>
<text x="25.9" y="183.4">13-OCT-09</text>
<text x="52" y="183.4">STANDARD</text>
<text x="82" y="183.4">JP</text>
<text x="147.8" y="180.9">.XX =</text>
<text x="154.7" y="180.1">+</text>
<text x="156.2" y="180.9">/ 0.15</text>
<text x="156.9" y="181.7">-</text>
<text x="13.1" y="187.5">C</text>
<text x="13.2" y="191.5">B</text>
<text x="26.5" y="191.5">21-MAR-08</text>
<text x="26.6" y="187.5">29-OCT-08</text>
<text x="47.2" y="187.5">CHARACTERISTICS</text>
<text x="54.2" y="191.5">SERIE</text>
<text x="81.5" y="191.5">CH</text>
<text x="82.2" y="187.5">JP</text>
<text x="97.5" y="188">APPROVAL: RJ</text>
<text x="137.5" y="187.6">UNIT: MM</text>
<text x="137.5" y="191.6">SCALE:</text>
<text x="177.5" y="187.6">DESCRIPTION: SERIE 311 - 5.08MM OPEN VERTICAL PCB HEADER WR-TBL</text>
<text x="272.1" y="187.6">SIZE</text>
<text x="13.2" y="195.5">A</text>
<text x="26.6" y="195.5">31-OCT-07</text>
<text x="56.1" y="195.5">PDF</text>
<text x="81.5" y="195.5">EC</text>
<text x="137.5" y="195.6">SHEET: 1/1</text>
<text x="177.5" y="195.6">WERI PART NO: 691</text>
<text x="202.4" y="195.6">311</text>
<text x="207.2" y="195.6">500</text>
<text x="212.1" y="195.6">0xx</text>
<text x="11.6" y="199.6">REV</text>
<text x="28.9" y="199.6">DATE</text>
<text x="56" y="199.6">FILE</text>
<text x="81.8" y="199.6">BY</text>
<text x="137.5" y="199.6">DRAW: MARVIN</text>
</g>
</svg>
